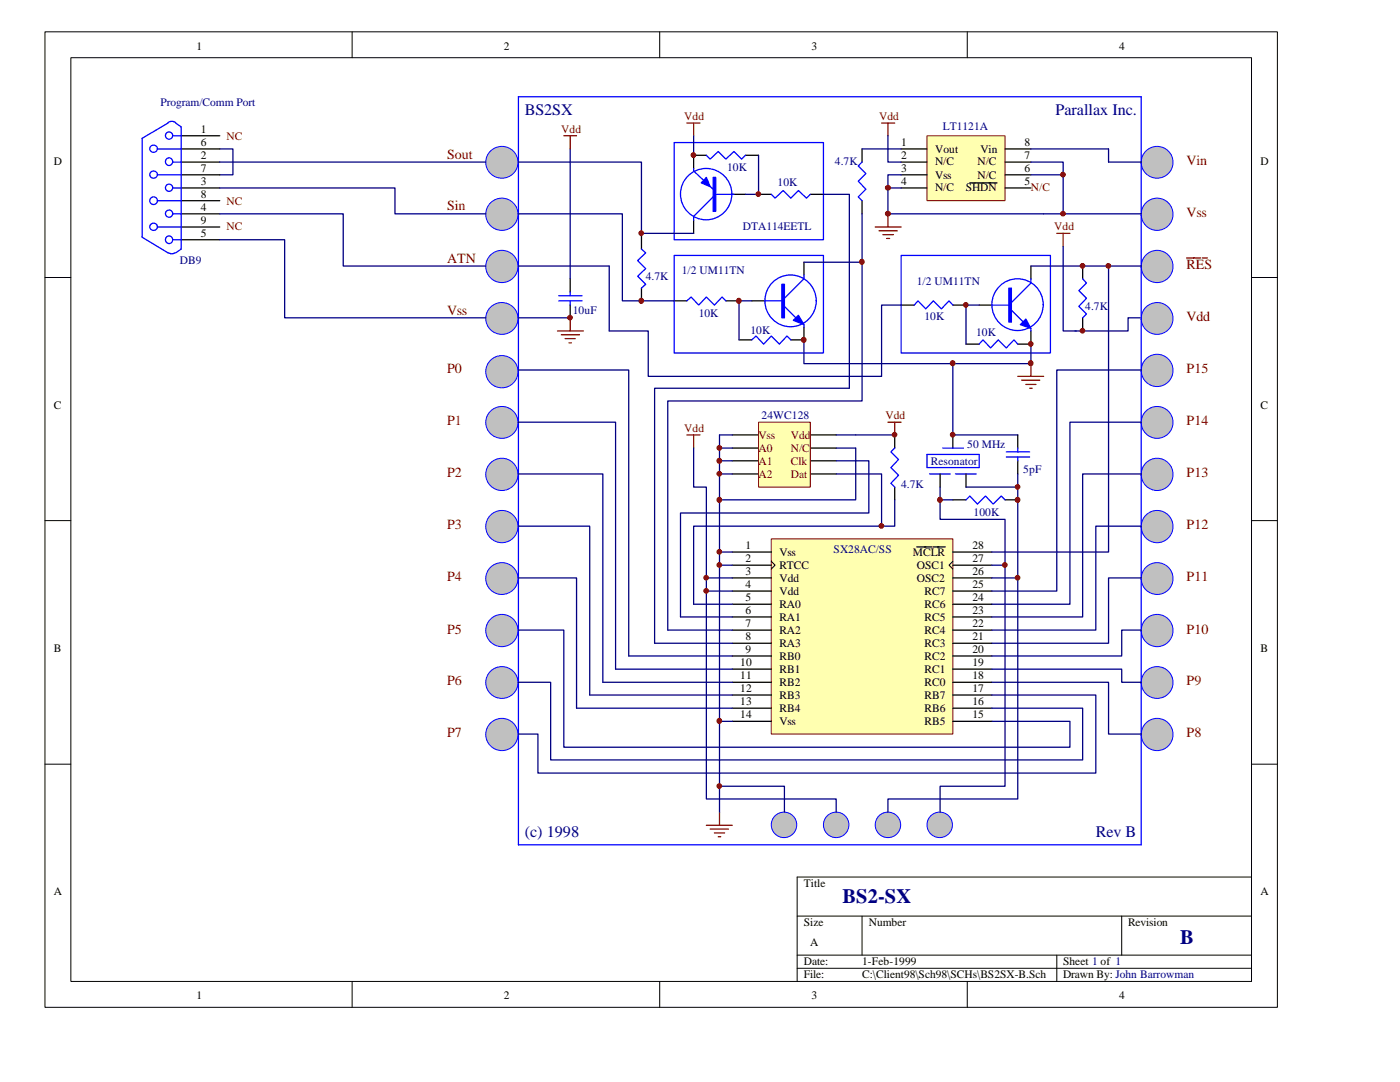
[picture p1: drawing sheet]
<svg xmlns="http://www.w3.org/2000/svg" width="279mm" height="216mm" viewBox="0 0 279 216" stroke-linecap="round" stroke-linejoin="round" font-family="sans-serif">
<g fill="none" stroke="#000" stroke-width=".2">
<path d="M9 6.3h245.9v194.7h-245.9zM14.1 11.5h235.7v184.3h-235.7zM70.3 6.3v5.2M131.7 6.3v5.2M193 6.3v5.2M9 55.4h5.1M249.8 55.4h5.1M9 103.9h5.1M249.8 103.9h5.1M9 152.5h5.1M249.8 152.5h5.1M249.8 175h-90.7v20.8"/>
<path d="M70.3 195.8v5.2M131.7 195.8v5.2M159.1 182.8h90.7M159.1 190.6h90.7M159.1 193.2h90.7M172 182.8v7.8M193 195.8v5.2M210.9 190.6v5.2M223.9 182.8v7.8"/>
</g>
<path d="M153.9 107.5h36.3v39h-36.3z" fill="#ffffb0" stroke="#800000" stroke-width=".2"/>
<path d="M153.9 112l.8 .8-.8 .7M190.2 112l-.8 .8 .8 .7" fill="none" stroke="#000" stroke-width=".2"/>
<g fill="none" stroke="#000" stroke-width=".25">
<path d="M187.6 94.6v2.6M190.2 86.8v2.6M192.8 94.6v2.6M146.1 112.8h7.8M146.1 115.3h7.8M146.1 117.9h7.8M146.1 110.2h7.8M183 109.1h3M186.3 109.1h2.3M190.2 112.8h7.8M190.2 115.3h7.8M190.2 117.9h7.8"/>
<path d="M190.2 110.2h7.8M146.1 120.6h7.8M146.1 123.1h7.8M146.1 125.7h7.8M146.1 128.4h7.8M146.1 130.9h7.8M146.1 133.5h7.8M146.1 136.1h7.8M146.1 138.7h7.8M190.2 120.6h7.8M190.2 123.1h7.8M190.2 125.7h7.8"/>
<path d="M190.2 128.4h7.8M190.2 130.9h7.8M190.2 133.5h7.8M190.2 136.1h7.8M190.2 138.7h7.8M146.1 141.3h7.8M146.1 143.9h7.8M190.2 141.3h7.8M190.2 143.9h7.8"/>
</g>
<path d="M185 90.7h10.4v2.6h-10.4zM185.5 94.6h4.2M188.1 89.4h4.2M190.7 94.6h4.1" fill="none" stroke="#00f" stroke-width=".25"/>
<g fill="#c0c0c0" stroke="#00f" stroke-width=".2">
<circle cx="100.2" cy="42.8" r="3.2"/>
<circle cx="100.1" cy="32.4" r="3.2"/>
<circle cx="100.2" cy="94.7" r="3.2"/>
<circle cx="100.2" cy="105.1" r="3.2"/>
<circle cx="100.1" cy="115.4" r="3.2"/>
<circle cx="100.2" cy="125.8" r="3.2"/>
<circle cx="100.1" cy="136.2" r="3.2"/>
<circle cx="100.2" cy="146.6" r="3.2"/>
<circle cx="100.2" cy="53.2" r="3.2"/>
<circle cx="100.1" cy="84.3" r="3.2"/>
<circle cx="100.2" cy="74.2" r="3.2"/>
<circle cx="100.1" cy="63.5" r="3.2"/>
<circle cx="230.9" cy="63.5" r="3.2"/>
<circle cx="231" cy="53.2" r="3.2"/>
<circle cx="231" cy="73.9" r="3.2"/>
<circle cx="230.9" cy="84.3" r="3.2"/>
<circle cx="231" cy="105.1" r="3.2"/>
<circle cx="230.9" cy="32.4" r="3.2"/>
<circle cx="230.9" cy="115.4" r="3.2"/>
<circle cx="231" cy="94.7" r="3.2"/>
<circle cx="231" cy="42.8" r="3.2"/>
<circle cx="231" cy="125.8" r="3.2"/>
<circle cx="230.9" cy="136.2" r="3.2"/>
<circle cx="231" cy="146.6" r="3.2"/>
</g>
<path d="M236.8 51.5h2.8M239.9 51.5h1.1" fill="none" stroke="#800000" stroke-width=".25"/>
<path d="M117.7 138.7h28.4M120.3 136.1h25.8M122.9 133.5h23.2M125.5 130.9h20.6M115.1 141.3h31" fill="none" stroke="#000080" stroke-width=".25"/>
<path d="M203.1 86.8v2.6M203.1 91.9v2.7" fill="none" stroke="#000" stroke-width=".25"/>
<path d="M200.8 91.2h4.7M200.8 90.2h4.7M203.1 89.4v.8M203.1 91.2v.7" fill="none" stroke="#00f" stroke-width=".25"/>
<g fill="#c0c0c0" stroke="#00f" stroke-width=".2">
<circle cx="177.2" cy="164.6" r="2.54"/>
<circle cx="166.9" cy="164.6" r="2.54"/>
<circle cx="156.5" cy="164.6" r="2.54"/>
<circle cx="187.5" cy="164.6" r="2.54"/>
</g>
<path d="M103.5 19.3h124.3v149.3h-124.3z" fill="none" stroke="#00f" stroke-width=".25"/>
<path d="M141 115.3h5.1M141 117.9h5.1M143.6 110.2h2.5M143.6 112.8h2.5M130.6 128.4h15.5M133.3 125.7h12.8M135.8 123.1h10.3M138.4 120.6h7.7M143.6 143.9h2.5" fill="none" stroke="#000080" stroke-width=".25"/>
<path d="M185 27.1h15.6v12.9h-15.6z" fill="#ffffb0" stroke="#800000" stroke-width=".2"/>
<g fill="none" stroke="#000" stroke-width=".25">
<path d="M36.2 29.7h7.7M36.2 32.3h7.7M36.2 34.9h7.7M36.2 37.5h7.7M36.2 27.1h7.7M141 31h-2.6v2.6M146.1 38.8h2.7M148.8 31h2.6M151.4 38.8h2.5M161.7 38.8h2.6M172 29.7v2.6M179.8 29.7h5.2"/>
<path d="M179.8 32.3h5.2M179.8 34.9h5.2M179.8 37.5h5.2M193.5 36.5h5.5M200.6 29.7h5.1M200.6 32.3h5.1M200.6 34.9h5.1M200.6 37.5h5.1M36.2 40h7.7M36.2 42.7h7.7M36.2 45.3h7.7M36.2 47.8h7.7"/>
<path d="M113.8 55.6v2.7M128 47.1v2.6M128 57.5v2.5M138.4 43.9v2.7M160.4 52.3v2.6M172 40v2.7M205.7 53.1v2.5M216.1 53.1v2.5M113.8 60.9v2.5M134.5 60h2.6M144.9 60h2.6M147.5 67.8h2.5"/>
<path d="M150 60h2.7M160.4 65.3v2.5h-2.6M179.8 60.9h2.7M190.2 60.9h2.6M192.8 68.7h2.6M195.4 60.9h2.6M205.7 66v2.7h-2.6M216.1 63.4v2.6M146.1 86.8h5.3M146.1 89.4h5.3M146.1 91.9h5.3M146.1 94.6h5.3"/>
<path d="M161.7 86.8h5.2M161.7 89.4h5.2M161.7 91.9h5.2M161.7 94.6h5.2M178.6 86.8v2.6M178.6 97.2v2.5M190.2 99.7h2.6M200.6 99.7h2.5"/>
</g>
<g fill="none" stroke="#000080" stroke-width=".25">
<path d="M43.9 29.7h2.6v5.2h-2.6M43.9 37.5h34.9v5.2h18.1M43.9 32.3h53M103.5 32.3h24.5v14.8M113.8 29.7v25.9M138.4 27.1v3.9M151.4 31v7.8h-2.6M164.3 38.8h5.2v38.7h-38.9v50.9M172 29.7h7.8M177.2 27.1v5.2h2.6M177.2 37.5h2.6M179.8 34.9h-2.6v7.8h50.6"/>
<path d="M205.7 32.3h6.5v10.4M205.7 29.7h15.5v2.6h6.6M205.7 34.9h6.5M43.9 42.7h24.6v10.4h28.4M43.9 47.8h12.9v15.6h40.1M103.5 42.7h20.7v17.3h10.3M103.5 53.1h18.1v12.9h7.8v9.1h46.5v-14.2h3.9M128 46.6h10.4M172 42.7v9.6h-11.6M172 52.3v27.7h-38.7v45.7M205.7 53.1h22.1M212.2 49.2v16.8h2.6"/>
<path d="M221.2 53.1v57.1h-23.2M103.5 73.8h22v57.1M103.5 63.4h10.3M150 60h-2.5v7.8M160.4 67.8v4.8h45.3v-3.9M190.2 72.6v14.2h12.9M195.4 60.9h-2.6v7.8M227.5 63.4h-2.4v2.6h-10.6M227.8 73.8h-16.9v44.1h-12.9M103.5 84.2h19.4v49.3M103.5 94.6h16.8v41.5M138.4 89.4v7.8h2.6v62.2h25.9v2.7"/>
<path d="M143.6 86.8v75.3M170.8 89.4v10.3h-27.2M170.8 94.6h5.1v10.4h-37.5v15.6M170.8 91.9h2.6v10.5h-37.6v20.7M170.8 86.8h7.8M178.6 99.7v5.3h-2.7M187.6 97.2v6.4h13v9.2h-2.6M187.6 99.7h2.6M192.8 97.2h10.3M203.1 94.6v20.7h-5.1M227.8 84.2h-14.3v36.4h-15.5M227.8 94.6h-11.7v28.5h-18.1"/>
<path d="M103.5 105h14.2v33.7M103.5 115.3h11.6v26M200.6 112.8v44.1h-13v5.2M203.1 115.3v44.1h-25.9v2.7M227.8 105h-9.1v20.7h-20.7M227.8 115.3h-6.6v13.1h-23.2M103.5 136.1h6.4v15.5h106.2v-10.3h-18.1M103.5 125.7h9v23.4h101v-5.2h-15.5M198 133.5h25.9v2.6h3.9M198 136.1h23.2v10.4h6.6M198 138.7h20.7v15.6h-111.3v-7.8h-3.9M227.8 125.7h-3.9v5.2h-25.9"/>
<path d="M143.6 156.9h12.9v5.2"/>
</g>
<g fill="none" stroke="#00f" stroke-width=".25">
<path d="M31.4 29.6a.76 .76 0 0 0-1.1-.6 .76 .76 0 0 0 0 1.3 .76 .76 0 0 0 1.1-.6M31.4 34.8a.76 .76 0 0 0-1.1-.6 .76 .76 0 0 0 0 1.3 .76 .76 0 0 0 1.1-.7M31.5 34.9h4.7M31.5 29.7h4.7M33.5 24.5l.5-.3h.5l.6 .3M33.5 24.6l-5.1 3v19.7l5.1 3.2M34.5 27a.72 .72 0 0 0-1.1-.6 .72 .72 0 0 0 0 1.2 .72 .72 0 0 0 1.1-.5M34.5 37.4a.72 .72 0 0 0-1.1-.6 .72 .72 0 0 0 0 1.3 .72 .72 0 0 0 1.1-.6M34.5 37.5h1.7M34.5 32.3h1.7M34.5 27.1h1.7M35.1 24.6l1.1 .7v24.4l-1.1 .8"/>
<path d="M134.5 28.4h29.8v19.4h-29.8zM138.4 33.6v.5l3.9 3.7M141 31l.7 .8 1.6-1.6 1.6 1.6 1.6-1.6 1.5 1.6 .8-.8M142.3 39.3l-3.9 3.9v.7M142.8 38.8h3.7M153.9 38.8l.8 .7 1.6-1.5 1.5 1.5 1.5-1.5 1.7 1.5 .7-.7M172 32.3l-.7 .8 1.5 1.5-1.5 1.6 1.5 1.6-1.5 1.5 .7 .7M31.4 45.2a.76 .76 0 0 0-1.1-.6 .76 .76 0 0 0 0 1.3 .76 .76 0 0 0 1.1-.6M31.5 45.3h4.7M31.5 40h4.7M33.6 50.5l.4 .1 1-.1M34.5 47.8h1.7"/>
<path d="M34.5 42.7h1.7M111.5 59h4.7M113.8 58.3v.7M128 49.7l.9 .8-1.6 1.5 1.6 1.6-1.6 1.5 1.6 1.6-.9 .8M134.5 51h29.8v19.4h-29.8zM160.4 54.9v.7l-3.9 3.9M179.8 51h29.8v19.4h-29.8zM205.7 55.6v.9l-3.9 3.9M216.1 55.6l.7 .9-1.5 1.5 1.5 1.5-1.5 1.6 1.5 1.6-.7 .7M111.5 60h4.7M113.8 60v.9M137.1 60l.8-.7 1.5 1.6 1.6-1.6 1.6 1.6 1.5-1.6 .8 .7"/>
<path d="M150 67.8l.9-.7 1.5 1.6 1.5-1.6 1.6 1.6 1.6-1.6 .7 .7M152.7 60h3.8M156.5 61.1l2.3 2.3M160.4 64.8v.5M182.5 60.9l.7-.9 1.5 1.6 1.6-1.6 1.6 1.6 1.5-1.6 .8 .9M195.4 68.7l.8-.9 1.5 1.6 1.5-1.6 1.6 1.6 1.6-1.6 .7 .9M198 60.9h3.8M201.8 61.9l2.4 2.4M205.7 65.5v.5M178.6 89.4l-.8 .8 1.5 1.5-1.5 1.6 1.5 1.5-1.5 1.6 .8 .8M192.8 99.7l.7-.7 1.6 1.6 1.6-1.6 1.5 1.6 1.6-1.6 .8 .7"/>
<circle cx="33.7" cy="32.2" r=".74"/>
<circle cx="140.9" cy="38.7" r="5.1"/>
<circle cx="30.6" cy="40" r=".76"/>
<circle cx="33.7" cy="47.8" r=".74"/>
<circle cx="33.7" cy="42.6" r=".72"/>
<circle cx="157.8" cy="60" r="5.1"/>
<circle cx="203.1" cy="60.8" r="5.1"/>
</g>
<g fill="#00f" stroke="#00f" stroke-width=".25">
<path d="M201.3 57.5h.5v6.8h-.5z"/>
<path d="M156 56.7h.5v6.7h-.5z"/>
<path d="M142.3 35.4h.5v6.8h-.5z"/>
</g>
<g fill="#00f" stroke="#00f" stroke-width=".25">
<path d="M203.6 64.8l1.1-1.1 1 1.8z" fill-rule="evenodd"/>
<path d="M158.3 63.9l1-1 1.1 1.9z" fill-rule="evenodd"/>
<path d="M141 35.4l.7 1.9-1.7-.8z" fill-rule="evenodd"/>
</g>
<g fill="none" stroke="#800000" stroke-width=".25">
<path d="M112.5 27.1h2.6M113.8 27.1v2.6M137.1 24.6h2.6M138.4 24.6v2.5M175.9 24.6h2.7M177.2 24.6v2.5M174.7 45.3h5.1M175.4 46.1h3.7M176.2 46.8h2.1M177 47.6h.5M177.2 42.7v2.6M210.9 46.6h2.6"/>
<path d="M212.2 46.6v2.6M111.3 66h5.1M112 66.8h3.7M112.8 67.6h2M113.5 68.4h.5M113.8 63.4v2.6M203.1 75.1h5.2M203.9 75.9h3.6M204.7 76.7h2.1M205.5 77.5h.5M205.7 72.6v2.5M137.1 86.8h2.6"/>
<path d="M138.4 86.8v2.6M177.2 84.2h2.6M178.6 84.2v2.6M141 164.7h5.1M141.7 165.4h3.7M142.6 166.2h2M143.3 167h.5M143.6 162.1v2.6"/>
</g>
<g fill="#800000" stroke="#800000" stroke-width=".2">
<circle cx="190.1" cy="86.7" r=".47"/>
<circle cx="143.6" cy="110.1" r=".47"/>
<circle cx="143.5" cy="143.8" r=".49"/>
<circle cx="140.9" cy="115.3" r=".47"/>
<circle cx="140.9" cy="117.9" r=".47"/>
<circle cx="143.6" cy="112.7" r=".47"/>
<circle cx="205.7" cy="68.6" r=".47"/>
<circle cx="192.7" cy="60.8" r=".47"/>
<circle cx="160.4" cy="67.8" r=".49"/>
<circle cx="147.4" cy="60" r=".49"/>
<circle cx="177.2" cy="42.6" r=".49"/>
<circle cx="177.2" cy="37.5" r=".49"/>
<circle cx="128" cy="60" r=".49"/>
<circle cx="138.4" cy="30.9" r=".47"/>
<circle cx="151.3" cy="38.7" r=".47"/>
<circle cx="113.8" cy="63.4" r=".47"/>
<circle cx="205.7" cy="72.5" r=".49"/>
<circle cx="221.2" cy="53" r=".47"/>
<circle cx="172" cy="52.2" r=".49"/>
<circle cx="178.5" cy="86.7" r=".47"/>
<circle cx="143.6" cy="156.8" r=".47"/>
<circle cx="143.5" cy="99.7" r=".49"/>
<circle cx="175.9" cy="104.9" r=".47"/>
<circle cx="190.1" cy="72.5" r=".49"/>
<circle cx="203.1" cy="115.3" r=".47"/>
<circle cx="200.5" cy="112.7" r=".47"/>
<circle cx="128" cy="46.5" r=".47"/>
<circle cx="203.1" cy="99.7" r=".49"/>
<circle cx="203.1" cy="97.2" r=".47"/>
<circle cx="187.6" cy="99.7" r=".49"/>
<circle cx="216" cy="53" r=".47"/>
<circle cx="216" cy="66" r=".47"/>
<circle cx="212.1" cy="42.6" r=".47"/>
<circle cx="212.1" cy="34.8" r=".47"/>
</g>
<path d="M151.4 84.2h10.3v13h-10.3z" fill="#ffffb0" stroke="#800000" stroke-width=".2"/>
<path d="M143.6 86.8h2.5M143.6 89.4h2.5M143.6 91.9h2.5M143.6 94.6h2.5M166.9 86.8h3.9M166.9 89.4h3.9M166.9 91.9h3.9M166.9 94.6h3.9" fill="none" stroke="#000080" stroke-width=".25"/>
<g fill="#800000" stroke="#800000" stroke-width=".2">
<circle cx="143.6" cy="89.4" r=".47"/>
<circle cx="143.5" cy="91.9" r=".49"/>
<circle cx="143.6" cy="94.5" r=".47"/>
</g>
<g font-size="4.1" fill="#000080">
<text x="168.1" y="180.1">BS2-SX</text>
<text x="235.5" y="188.4">B</text>
</g>
<g font-size="3.2" fill="#000080">
<text x="104.7" y="22.9">BS2SX</text>
<text x="210.7" y="22.9">Parallax Inc.</text>
<text x="104.7" y="167">(c) 1998</text>
<text x="218.7" y="167">Rev B</text>
</g>
<g font-size="2.8" fill="#800000">
<text x="89.2" y="31.7">Sout</text>
<text x="236.8" y="32.9">Vin</text>
<text x="89.2" y="42">Sin</text>
<text x="236.8" y="43.3">Vss</text>
<text x="89.2" y="52.4">ATN</text>
<text x="236.8" y="53.7">RES</text>
<text x="89.2" y="62.8">Vss</text>
<text x="236.8" y="64.1">Vdd</text>
<text x="89.2" y="74.4">P0</text>
<text x="236.8" y="74.4">P15</text>
<text x="89.2" y="84.8">P1</text>
<text x="236.8" y="84.8">P14</text>
<text x="89.2" y="95.2">P2</text>
<text x="236.8" y="95.2">P13</text>
<text x="89.2" y="105.6">P3</text>
<text x="236.8" y="105.6">P12</text>
<text x="89.2" y="116">P4</text>
<text x="236.8" y="116">P11</text>
<text x="89.2" y="126.4">P5</text>
<text x="236.8" y="126.4">P10</text>
<text x="89.2" y="136.7">P6</text>
<text x="236.8" y="136.7">P9</text>
<text x="89.2" y="147.2">P7</text>
<text x="236.8" y="147.2">P8</text>
</g>
<g font-size="2.3">
<text x="39.2" y="9.9">1</text>
<text x="100.6" y="9.9">2</text>
<text x="162" y="9.9">3</text>
<text x="223.4" y="9.9">4</text>
<text x="40" y="26.6">1</text>
<text x="40" y="29.1">6</text>
<text x="179.8" y="29.1">1</text>
<text x="204.5" y="29.1">8</text>
<text x="10.8" y="33">D</text>
<text x="40" y="31.8">2</text>
<text x="40" y="34.4">7</text>
<text x="179.8" y="31.8">2</text>
<text x="179.8" y="34.4">3</text>
<text x="186.6" y="30.5">Vout</text>
<text x="186.6" y="33">N/C</text>
<text x="186.6" y="35.6">Vss</text>
<text x="195.1" y="33">N/C</text>
<text x="195.1" y="35.6">N/C</text>
<text x="195.7" y="30.5">Vin</text>
<text x="204.5" y="31.8">7</text>
<text x="204.5" y="34.4">6</text>
<text x="251.5" y="33">D</text>
<text x="40" y="36.9">3</text>
<text x="40" y="39.5">8</text>
<text x="179.8" y="36.9">4</text>
<text x="186.6" y="38.2">N/C</text>
<text x="192.8" y="38.2">SHDN</text>
<text x="204.5" y="36.9">5</text>
<text x="40" y="42.1">4</text>
<text x="40" y="44.7">9</text>
<text x="40" y="47.3">5</text>
<text x="10.8" y="81.5">C</text>
<text x="251.5" y="81.5">C</text>
<text x="148.8" y="109.6">1</text>
<text x="148.8" y="112.2">2</text>
<text x="155.5" y="110.9">Vss</text>
<text x="155.5" y="113.5">RTCC</text>
<text x="182.2" y="110.9">MCLR</text>
<text x="183" y="113.5">OSC1</text>
<text x="194.1" y="109.6">28</text>
<text x="194.1" y="112.2">27</text>
<text x="148.8" y="117.3">4</text>
<text x="148.8" y="120">5</text>
<text x="148.8" y="114.8">3</text>
<text x="155.5" y="118.7">Vdd</text>
<text x="155.5" y="116.1">Vdd</text>
<text x="183" y="116.1">OSC2</text>
<text x="184.5" y="118.7">RC7</text>
<text x="194.1" y="114.8">26</text>
<text x="194.1" y="117.3">25</text>
<text x="194.1" y="120">24</text>
<text x="148.8" y="122.6">6</text>
<text x="148.8" y="125.1">7</text>
<text x="155.5" y="121.2">RA0</text>
<text x="155.5" y="123.9">RA1</text>
<text x="184.5" y="121.2">RC6</text>
<text x="184.5" y="123.9">RC5</text>
<text x="194.1" y="122.6">23</text>
<text x="194.1" y="125.1">22</text>
<text x="10.8" y="130.1">B</text>
<text x="148.8" y="127.8">8</text>
<text x="148.8" y="130.4">9</text>
<text x="155.5" y="126.5">RA2</text>
<text x="155.5" y="129">RA3</text>
<text x="155.5" y="131.7">RB0</text>
<text x="184.5" y="126.5">RC4</text>
<text x="184.5" y="129">RC3</text>
<text x="184.5" y="131.7">RC2</text>
<text x="194.1" y="127.8">21</text>
<text x="194.1" y="130.4">20</text>
<text x="251.5" y="130.1">B</text>
<text x="147.7" y="132.9">10</text>
<text x="147.7" y="135.6">11</text>
<text x="155.5" y="134.3">RB1</text>
<text x="155.5" y="136.8">RB2</text>
<text x="184.5" y="134.3">RC1</text>
<text x="184.5" y="136.8">RC0</text>
<text x="194.1" y="132.9">19</text>
<text x="194.1" y="135.6">18</text>
<text x="147.7" y="138.2">12</text>
<text x="147.7" y="140.7">13</text>
<text x="147.7" y="143.3">14</text>
<text x="155.5" y="139.4">RB3</text>
<text x="155.5" y="142.1">RB4</text>
<text x="184.5" y="139.4">RB7</text>
<text x="184.5" y="142.1">RB6</text>
<text x="194.1" y="138.2">17</text>
<text x="194.1" y="140.7">16</text>
<text x="194.1" y="143.3">15</text>
<text x="155.5" y="144.6">Vss</text>
<text x="184.5" y="144.6">RB5</text>
<text x="10.8" y="178.6">A</text>
<text x="160.4" y="177">Title</text>
<text x="251.5" y="178.6">A</text>
<text x="160.4" y="184.8">Size</text>
<text x="173.4" y="184.8">Number</text>
<text x="225.1" y="184.8">Revision</text>
<text x="161.7" y="188.7">A</text>
<text x="160.4" y="192.6">Date:</text>
<text x="160.4" y="195.2">File:</text>
<text x="172" y="192.6">1-Feb-1999</text>
<text x="172" y="195.2">C:\Client98\Sch98\SCHs\BS2SX-B.Sch</text>
<text x="212.2" y="192.6">Sheet 1 of 1</text>
<text x="212.2" y="195.2">Drawn By: John Barrowman</text>
<text x="39.2" y="199.4">1</text>
<text x="100.6" y="199.4">2</text>
<text x="162" y="199.4">3</text>
<text x="223.4" y="199.4">4</text>
</g>
<g font-size="2.3" fill="#000080">
<text x="32" y="21.1">Program/Comm Port</text>
<text x="188.1" y="26">LT1121A</text>
<text x="145.1" y="34">10K</text>
<text x="166.6" y="33">4.7K</text>
<text x="155.2" y="37.2">10K</text>
<text x="148.3" y="46">DTA114EETL</text>
<text x="35.9" y="52.7">DB9</text>
<text x="128.9" y="55.9">4.7K</text>
<text x="136.1" y="54.6">1/2 UM11TN</text>
<text x="183" y="56.9">1/2 UM11TN</text>
<text x="114.3" y="62.7">10uF</text>
<text x="139.4" y="63.2">10K</text>
<text x="184.5" y="63.9">10K</text>
<text x="216.6" y="61.8">4.7K</text>
<text x="149.8" y="66.5">10K</text>
<text x="194.8" y="67.1">10K</text>
<text x="152" y="83.7">24WC128</text>
<text x="193" y="89.3">50 MHz</text>
<text x="185.8" y="92.7">Resonator</text>
<text x="204.2" y="94.3">5pF</text>
<text x="179.8" y="97.4">4.7K</text>
<text x="194.3" y="102.9">100K</text>
<text x="166.4" y="110.4">SX28AC/SS</text>
</g>
<g font-size="2.3" fill="#800000">
<text x="136.6" y="24">Vdd</text>
<text x="175.4" y="24">Vdd</text>
<text x="45.2" y="27.9">NC</text>
<text x="112" y="26.6">Vdd</text>
<text x="45.2" y="40.8">NC</text>
<text x="205.7" y="38.2">N/C</text>
<text x="45.2" y="46">NC</text>
<text x="210.4" y="46">Vdd</text>
<text x="176.7" y="83.7">Vdd</text>
<text x="136.6" y="86.3">Vdd</text>
<text x="151.4" y="87.5">Vss</text>
<text x="157.8" y="87.5">Vdd</text>
<text x="151.4" y="90.2">A0</text>
<text x="151.4" y="92.7">A1</text>
<text x="151.4" y="95.3">A2</text>
<text x="157.8" y="95.3">Dat</text>
<text x="157.8" y="92.7">Clk</text>
<text x="157.8" y="90.2">N/C</text>
</g>
</svg>
